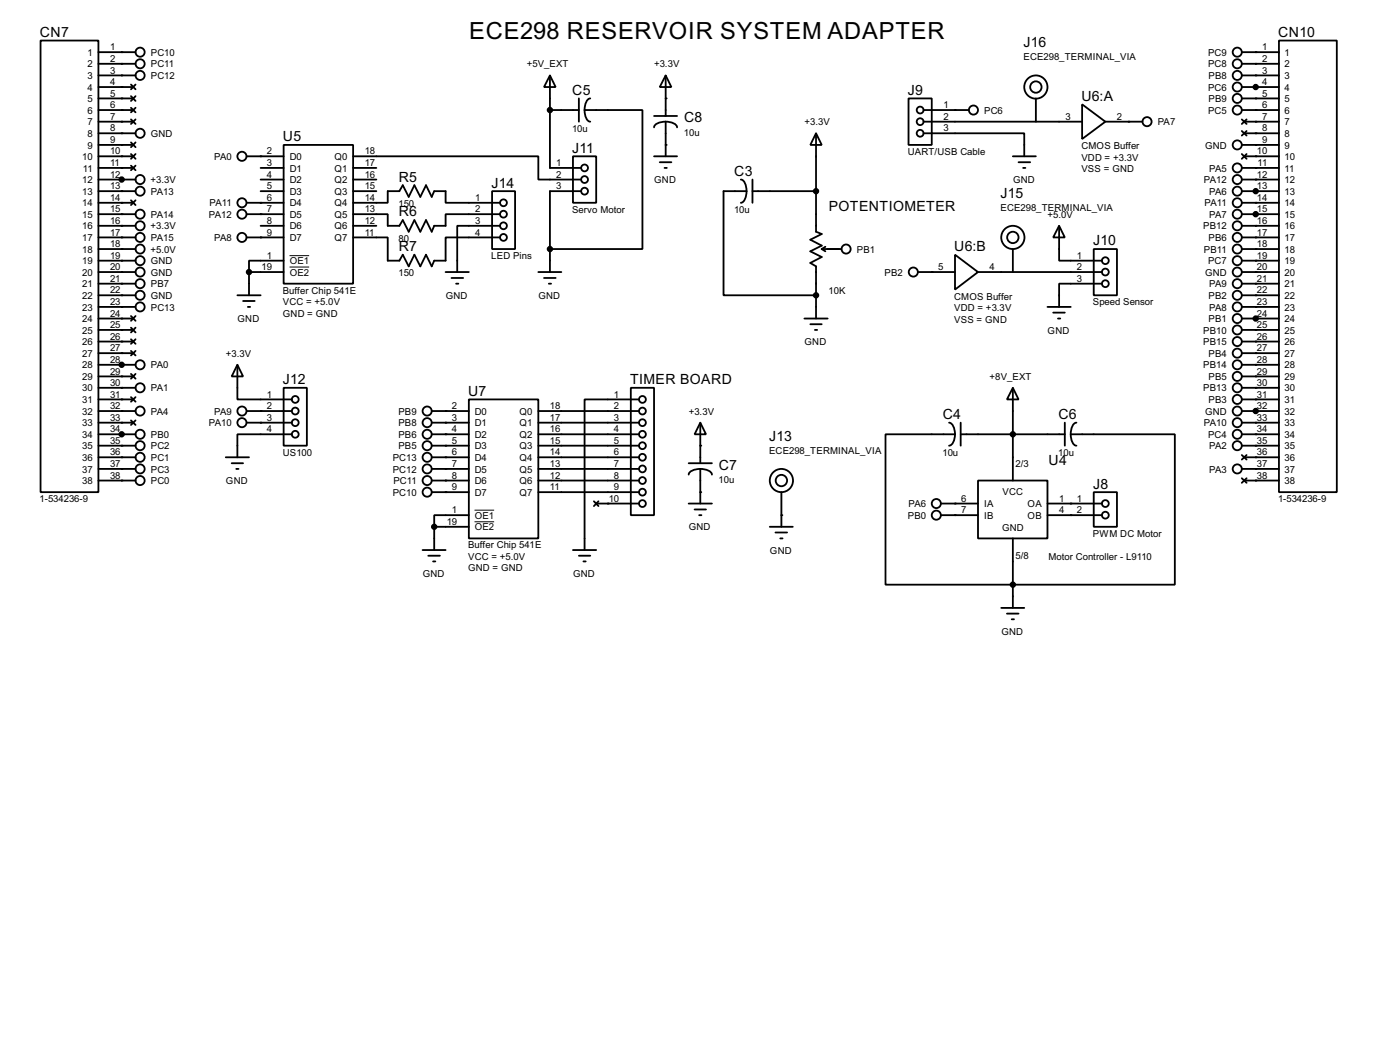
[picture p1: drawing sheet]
<svg xmlns="http://www.w3.org/2000/svg" width="307mm" height="231mm" viewBox="0 0 307 231" stroke-linecap="round" stroke-linejoin="round" font-family="sans-serif">
<g fill="#000">
<circle cx="26.7" cy="14" r=".2"/>
<circle cx="26.7" cy="11.5" r=".2"/>
<circle cx="26.7" cy="19.1" r=".2"/>
<circle cx="26.7" cy="16.6" r=".2"/>
<circle cx="275.6" cy="16.6" r=".2"/>
<circle cx="275.6" cy="19.1" r=".2"/>
<circle cx="275.6" cy="14" r=".2"/>
<circle cx="275.6" cy="11.5" r=".2"/>
<circle cx="26.7" cy="24.2" r=".2"/>
<circle cx="26.7" cy="36.9" r=".2"/>
<circle cx="26.7" cy="21.6" r=".2"/>
<circle cx="26.7" cy="26.7" r=".2"/>
<circle cx="26.7" cy="29.3" r=".2"/>
<circle cx="26.7" cy="39.4" r=".2"/>
<circle cx="26.7" cy="34.3" r=".2"/>
<circle cx="26.7" cy="31.8" r=".2"/>
<circle cx="57.2" cy="34.3" r=".2"/>
<circle cx="146.1" cy="31.8" r=".2"/>
<circle cx="146.1" cy="21.6" r=".2"/>
<circle cx="209.6" cy="24.2" r=".2"/>
<circle cx="247.7" cy="26.7" r=".2"/>
<circle cx="275.6" cy="34.3" r=".2"/>
<circle cx="275.6" cy="39.4" r=".2"/>
<circle cx="275.6" cy="36.9" r=".2"/>
<circle cx="275.6" cy="24.2" r=".2"/>
<circle cx="275.6" cy="26.7" r=".2"/>
<circle cx="275.6" cy="21.6" r=".2"/>
<circle cx="275.6" cy="29.3" r=".2"/>
<circle cx="275.6" cy="31.8" r=".2"/>
<circle cx="26.7" cy="49.6" r=".2"/>
<circle cx="26.7" cy="57.2" r=".2"/>
<circle cx="26.7" cy="42" r=".2"/>
<circle cx="26.7" cy="44.5" r=".2"/>
<circle cx="26.7" cy="47" r=".2"/>
<circle cx="26.7" cy="54.7" r=".2"/>
<circle cx="26.7" cy="59.7" r=".2"/>
<circle cx="26.7" cy="52.1" r=".2"/>
<circle cx="57.2" cy="44.5" r=".2"/>
<circle cx="57.2" cy="47" r=".2"/>
<circle cx="57.2" cy="52.1" r=".2"/>
<circle cx="204.5" cy="59.7" r=".2"/>
<circle cx="275.6" cy="52.1" r=".2"/>
<circle cx="275.6" cy="57.2" r=".2"/>
<circle cx="275.6" cy="44.5" r=".2"/>
<circle cx="275.6" cy="49.6" r=".2"/>
<circle cx="275.6" cy="42" r=".2"/>
<circle cx="275.6" cy="47" r=".2"/>
<circle cx="275.6" cy="54.7" r=".2"/>
<circle cx="275.6" cy="59.7" r=".2"/>
<circle cx="26.7" cy="69.9" r=".2"/>
<circle cx="26.7" cy="62.3" r=".2"/>
<circle cx="26.7" cy="67.4" r=".2"/>
<circle cx="26.7" cy="72.4" r=".2"/>
<circle cx="26.7" cy="64.8" r=".2"/>
<circle cx="26.7" cy="77.5" r=".2"/>
<circle cx="26.7" cy="75" r=".2"/>
<circle cx="275.6" cy="67.4" r=".2"/>
<circle cx="275.6" cy="62.3" r=".2"/>
<circle cx="275.6" cy="75" r=".2"/>
<circle cx="275.6" cy="69.9" r=".2"/>
<circle cx="275.6" cy="64.8" r=".2"/>
<circle cx="275.6" cy="77.5" r=".2"/>
<circle cx="275.6" cy="72.4" r=".2"/>
<circle cx="26.7" cy="92.8" r=".2"/>
<circle cx="26.7" cy="95.3" r=".2"/>
<circle cx="26.7" cy="82.6" r=".2"/>
<circle cx="26.7" cy="85.1" r=".2"/>
<circle cx="26.7" cy="90.2" r=".2"/>
<circle cx="26.7" cy="97.8" r=".2"/>
<circle cx="26.7" cy="80.1" r=".2"/>
<circle cx="26.7" cy="87.7" r=".2"/>
<circle cx="57.2" cy="90.2" r=".2"/>
<circle cx="57.2" cy="92.8" r=".2"/>
<circle cx="97.8" cy="90.2" r=".2"/>
<circle cx="97.8" cy="95.3" r=".2"/>
<circle cx="97.8" cy="92.8" r=".2"/>
<circle cx="97.8" cy="97.8" r=".2"/>
<circle cx="153.7" cy="97.8" r=".2"/>
<circle cx="275.6" cy="80.1" r=".2"/>
<circle cx="275.6" cy="82.6" r=".2"/>
<circle cx="275.6" cy="85.1" r=".2"/>
<circle cx="275.6" cy="90.2" r=".2"/>
<circle cx="275.6" cy="92.8" r=".2"/>
<circle cx="275.6" cy="95.3" r=".2"/>
<circle cx="275.6" cy="97.8" r=".2"/>
<circle cx="275.6" cy="87.7" r=".2"/>
<circle cx="26.7" cy="102.9" r=".2"/>
<circle cx="26.7" cy="100.4" r=".2"/>
<circle cx="26.7" cy="105.5" r=".2"/>
<circle cx="97.8" cy="102.9" r=".2"/>
<circle cx="97.8" cy="100.4" r=".2"/>
<circle cx="97.8" cy="108" r=".2"/>
<circle cx="97.8" cy="105.5" r=".2"/>
<circle cx="133.4" cy="110.5" r=".2"/>
<circle cx="153.7" cy="108" r=".2"/>
<circle cx="171.5" cy="113.1" r=".2"/>
<circle cx="209.6" cy="110.5" r=".2"/>
<circle cx="209.6" cy="113.1" r=".2"/>
<circle cx="235" cy="110.5" r=".2"/>
<circle cx="235" cy="113.1" r=".2"/>
<circle cx="275.6" cy="102.9" r=".2"/>
<circle cx="275.6" cy="100.4" r=".2"/>
<circle cx="275.6" cy="105.5" r=".2"/>
</g>
<g fill="none" stroke="#000" stroke-width=".4">
<path d="M8.9 8.9h12.7v99.1h-12.7zM21.6 11.5h8.2M21.6 14h8.2M21.6 16.6h8.2M21.6 19.1h7.7M28.8 18.6l1 1M29.8 18.6l-1 1M120.7 16.6l1.3 2.5h-2.6zM120.7 16.6v20.3h6.9M146.1 16.6l1.3 2.5h-2.6zM146.1 16.6v8.9M272.6 11.5h8.1"/>
<path d="M272.6 14h8.1M272.6 16.6h8.1M272.6 19.1h8.1M280.7 8.9h12.7v99.1h-12.7zM21.6 24.2h7.7M21.6 26.7h7.7M21.6 34.3h7.7M21.6 36.9h7.7M21.6 39.4h8.2M21.6 21.6h7.7M21.6 29.3h8.2M21.6 31.8h7.7"/>
<path d="M28.8 33.8l1 1.1M28.8 36.4l1 1M28.8 21.1l1 1.1M28.8 23.7l1 1M28.8 26.2l1 1M28.8 31.3l1 1M29.8 33.8l-1 1.1M29.8 36.4l-1 1M29.8 21.1l-1 1.1M29.8 23.7l-1 1M29.8 26.2l-1 1M29.8 31.3l-1 1"/>
<path d="M54.2 34.3h8.1M57.2 36.9h5.1M57.2 39.4h5.1M62.3 31.8h15.2v30.5h-15.2zM77.5 34.3h40.7v5.1h9.4M77.5 36.9h5.1M77.5 39.4h5.1M120.7 24.2h6.4M125.8 34.3h5.1v10.2h-5.1zM127.1 21.6v5.1M128.3 24.2h12.7v30.5h-20.3M128.3 24.2a2.31 2.31 0 0 0 1.3 2.5"/>
<path d="M129.6 21.6a2.35 2.35 0 0 0-1.3 2.6M143.6 34.3h5M143.6 25.5h5M144.8 35.6h2.6M145.9 36.9h.5M146.1 26.7a2.31 2.31 0 0 0-2.5 1.3M146.1 26.7a2.27 2.27 0 0 1 2.5 1.3M146.1 26.7v7.6M162.6 39.4a2.31 2.31 0 0 1 1.3 2.6M165.2 39.4v5.1M179.1 29.3l1.3 2.5h-2.5zM179.1 29.3v21.6l1.3 .5-2.5 1.2 2.5 1.3-2.5 1.3 2.5 1.2-2.5 1.3 1.2 .8v11.4"/>
<path d="M199.4 21.6h5.1v10.2h-5.1zM202.7 29.3h22.1v5M202.7 24.2h10M202.7 26.7h34.8M222.3 34.3h5.1M223.6 35.6h2.5M224.6 36.9h.5M227.4 21.6v5.1M237.5 22.9l5.1 3.8-5.1 3.8zM242.6 26.7h8.2M272.6 24.2h8.1M272.6 36.9h8.1"/>
<path d="M272.6 39.4h8.1M272.6 21.6h8.1M272.6 31.8h8.1M272.6 33.8l1 1.1M272.6 26.2l1 1M272.6 28.8l1 1M273.1 26.7h7.6M273.1 34.3h7.6M273.1 29.3h7.6M273.6 33.8l-1 1.1M273.6 26.2l-1 1M273.6 28.8l-1 1"/>
<path d="M21.6 42h8.2M21.6 59.7h8.2M21.6 49.6h8.2M21.6 54.7h8.2M21.6 57.2h8.2M21.6 44.5h7.7M21.6 47h8.2M21.6 52.1h8.2M28.8 44l1 1M29.8 44l-1 1M54.2 44.5h8.1M54.2 47h8.1"/>
<path d="M54.2 52.1h8.1M54.7 59.7v5.1M54.7 59.7h7.6M57.2 42h5.1M57.2 49.6h5.1M62.3 57.2h-7.6v2.5M77.5 44.5h7.6v-2.5h2.6l.7-1.3 1.3 2.5 1.3-2.5 1.3 2.5 1.2-2.5 1.3 2.5 .5-1.2h2.5v2.5h12M77.5 47h7.6v2.6h2.6l.7-1.3 1.3 2.6 1.3-2.6 1.3 2.6 1.2-2.6 1.3 2.6 .5-1.3h2.5v-2.6h12M77.5 52.1h7.6v5.1h2.6l.7-1.3 1.3 2.6 1.3-2.6 1.3 2.6 1.2-2.6 1.3 2.6 .5-1.3h2.5v-5.1h12M77.5 42h5.1M77.5 49.6h5.1M97.8 59.7h5.1"/>
<path d="M108 42h5.1v12.7h-5.1zM109.8 49.6h-9.4v10.1M118.2 59.7h5M127.6 42h-6.9v17.7M163.9 42h-5.1v22.8h20.3M163.9 42a2.35 2.35 0 0 1-1.3 2.5M165.2 42h13.9M180.4 54.7h4.3M180.4 54.7l.8 .5M181.2 54.2l-.8 .5M201.5 59.7h8.1M209.6 55.9l5.1 3.8-5.1 3.9z"/>
<path d="M214.7 59.7h27.2M222.3 54.7v5M232.5 49.6l1.2 2.5h-2.5zM232.5 49.6v7.6h9.4M240.1 54.7h5.1v10.1h-5.1zM272.6 42h8.1M272.6 59.7h8.1M272.6 49.6h8.1M272.6 54.7h8.1M272.6 57.2h8.1M272.6 44.5h8.1M272.6 47h8.1"/>
<path d="M272.6 52.1h8.1M21.6 62.3h8.2M21.6 64.8h8.2M21.6 69.9h7.7M21.6 72.4h7.7M21.6 75h7.7M21.6 77.5h7.7M21.6 67.4h8.2M28.8 69.4l1 1M28.8 71.9l1 1.1M28.8 74.5l1 1M28.8 77l1 1"/>
<path d="M29.8 69.4l-1 1M29.8 71.9l-1 1.1M29.8 74.5l-1 1M29.8 77l-1 1M52.1 64.8h5.1M53.4 66.1h2.5M54.4 67.4h.5M99.1 61h2.6M100.1 62.3h.5M119.4 61h2.6M120.5 62.3h.5M176.6 69.9h5.1"/>
<path d="M177.9 71.2h2.5M178.9 72.4h.5M229.9 67.4h5.1M231.2 68.6h2.5M232.2 69.9h.5M241.9 62.3h-9.4v5.1M272.6 62.3h8.1M272.6 64.8h8.1M272.6 69.9h8.1M272.6 72.4h8.1M272.6 75h8.1M272.6 77.5h8.1"/>
<path d="M272.6 67.4h8.1M21.6 95.3h8.2M21.6 90.2h8.2M21.6 92.8h7.7M21.6 97.8h8.2M21.6 80.1h8.2M21.6 82.6h7.7M21.6 85.1h8.2M21.6 87.7h7.7M28.8 82.1l1 1M28.8 87.2l1 1M28.8 92.3l1 1"/>
<path d="M29.8 82.1l-1 1M29.8 87.2l-1 1M29.8 92.3l-1 1M52.1 80.1l1.3 2.5h-2.5zM52.1 80.1v7.6h12M54.2 90.2h9.9M54.2 92.8h9.9M62.3 85.1h5.1v12.7h-5.1zM64.1 95.3h-12v5.1M94.8 95.3h8.1M94.8 90.2h8.1M94.8 92.8h8.1"/>
<path d="M94.8 97.8h8.1M102.9 87.7h15.3v30.5h-15.3zM118.2 95.3h22.1M118.2 90.2h22.1M118.2 92.8h22.1M118.2 97.8h22.1M138.5 85.1h5.1v28h-5.1zM140.3 87.7h-12v33M153.7 92.8l1.3 2.5h-2.5zM153.7 92.8v8.9M208.3 92.8a2.33 2.33 0 0 1 1.3 2.5M209.6 95.3h-15.2v33h63.5v-33h-22.9"/>
<path d="M209.6 95.3a2.29 2.29 0 0 1-1.3 2.5M210.9 95.3h22.8M210.9 92.8v5M222.3 85.1l1.3 2.6h-2.6zM222.3 85.1v20.4M233.7 92.8v5M235 95.3a2.27 2.27 0 0 0 1.3 2.5M236.3 92.8a2.31 2.31 0 0 0-1.3 2.5M272.6 95.3h8.1M272.6 90.2h8.1M272.6 92.8h8.1M272.6 97.8h8.1"/>
<path d="M272.6 80.1h8.1M272.6 82.6h8.1M272.6 85.1h8.1M272.6 87.7h8.1M272.6 99.9l1 1M273.6 99.9l-1 1M21.6 100.4h8.2M21.6 102.9h8.2M21.6 105.5h8.2M49.6 100.4h5.1M50.9 101.7h2.5M51.9 102.9h.5"/>
<path d="M94.8 100.4h8.1M94.8 102.9h8.1M94.8 105.5h8.1M94.8 108h8.1M95.3 115.6v5.1M95.3 115.6h7.6M102.9 113.1h-7.6v2.5M118.2 100.4h22.1M118.2 102.9h22.1M118.2 105.5h22.1M118.2 108h22.1M130.4 110l1 1.1"/>
<path d="M130.9 110.5h9.4M131.4 110l-1 1.1M151.2 110.5h5.1M151.2 101.7h5.1M152.5 111.8h2.5M153.5 113.1h.5M153.7 102.9a2.35 2.35 0 0 0-2.5 1.3M153.7 102.9a2.35 2.35 0 0 1 2.6 1.3M153.7 102.9v7.6M169 115.6h5M170.2 116.9h2.6M171.3 118.2h.5"/>
<path d="M171.5 108v7.6M206.6 110.5h8.1M206.6 113.1h8.1M214.7 105.5h15.2v12.7h-15.2zM222.3 118.2v15.2M229.9 110.5h12M229.9 113.1h12M240.1 108h5.1v7.6h-5.1zM272.6 102.9h8.1M272.6 105l1 1M273.1 100.4h7.6M273.1 105.5h7.6"/>
<path d="M273.6 105l-1 1M92.8 120.7h5M94 122h2.6M95.1 123.2h.5M125.8 120.7h5.1M127.1 122h2.5M128.1 123.2h.5M219.8 133.4h5M221 134.7h2.6M222.1 135.9h.5"/>
<circle cx="30.7" cy="11.5" r="1"/>
<circle cx="30.7" cy="16.6" r="1"/>
<circle cx="30.7" cy="14" r="1"/>
<circle cx="227.3" cy="19.1" r="2.55"/>
<circle cx="227.3" cy="19.1" r="1.25"/>
<circle cx="271.5" cy="11.5" r="1"/>
<circle cx="271.5" cy="14" r="1"/>
<circle cx="271.5" cy="16.6" r="1"/>
<circle cx="271.5" cy="19.1" r="1"/>
<circle cx="30.7" cy="29.3" r="1"/>
<circle cx="30.7" cy="39.4" r="1"/>
<circle cx="53.1" cy="34.3" r="1"/>
<circle cx="128.3" cy="36.9" r=".75"/>
<circle cx="128.3" cy="39.4" r=".75"/>
<circle cx="201.9" cy="29.3" r=".75"/>
<circle cx="201.9" cy="26.7" r=".75"/>
<circle cx="201.9" cy="24.2" r=".75"/>
<circle cx="213.6" cy="24.2" r="1"/>
<circle cx="251.7" cy="26.7" r="1"/>
<circle cx="271.5" cy="39.4" r="1"/>
<circle cx="271.5" cy="36.9" r="1"/>
<circle cx="271.5" cy="31.8" r="1"/>
<circle cx="271.5" cy="21.6" r="1"/>
<circle cx="271.5" cy="24.2" r="1"/>
<circle cx="30.7" cy="49.6" r="1"/>
<circle cx="30.7" cy="42" r="1"/>
<circle cx="30.7" cy="47" r="1"/>
<circle cx="30.7" cy="57.2" r="1"/>
<circle cx="30.7" cy="54.7" r="1"/>
<circle cx="30.7" cy="52.1" r="1"/>
<circle cx="30.7" cy="59.7" r="1"/>
<circle cx="53.1" cy="44.5" r="1"/>
<circle cx="53.1" cy="47" r="1"/>
<circle cx="53.1" cy="52.1" r="1"/>
<circle cx="110.5" cy="52.1" r=".75"/>
<circle cx="110.5" cy="44.5" r=".75"/>
<circle cx="110.5" cy="47" r=".75"/>
<circle cx="110.5" cy="49.6" r=".75"/>
<circle cx="128.3" cy="42" r=".75"/>
<circle cx="185.7" cy="54.7" r="1"/>
<circle cx="200.4" cy="59.7" r="1"/>
<circle cx="222.3" cy="52.1" r="2.55"/>
<circle cx="222.3" cy="52.1" r="1.25"/>
<circle cx="242.6" cy="57.2" r=".75"/>
<circle cx="242.6" cy="59.7" r=".75"/>
<circle cx="271.5" cy="42" r="1"/>
<circle cx="271.5" cy="44.5" r="1"/>
<circle cx="271.5" cy="49.6" r="1"/>
<circle cx="271.5" cy="47" r="1"/>
<circle cx="271.5" cy="59.7" r="1"/>
<circle cx="271.5" cy="54.7" r="1"/>
<circle cx="271.5" cy="57.2" r="1"/>
<circle cx="271.5" cy="52.1" r="1"/>
<circle cx="30.7" cy="67.4" r="1"/>
<circle cx="30.7" cy="62.3" r="1"/>
<circle cx="30.7" cy="64.8" r="1"/>
<circle cx="242.6" cy="62.3" r=".75"/>
<circle cx="271.5" cy="67.4" r="1"/>
<circle cx="271.5" cy="69.9" r="1"/>
<circle cx="271.5" cy="75" r="1"/>
<circle cx="271.5" cy="72.4" r="1"/>
<circle cx="271.5" cy="62.3" r="1"/>
<circle cx="271.5" cy="64.8" r="1"/>
<circle cx="271.5" cy="77.5" r="1"/>
<circle cx="30.7" cy="95.3" r="1"/>
<circle cx="30.7" cy="97.8" r="1"/>
<circle cx="30.7" cy="90.2" r="1"/>
<circle cx="30.7" cy="80.1" r="1"/>
<circle cx="30.7" cy="85.1" r="1"/>
<circle cx="53.1" cy="92.8" r="1"/>
<circle cx="53.1" cy="90.2" r="1"/>
<circle cx="64.8" cy="90.2" r=".75"/>
<circle cx="64.8" cy="87.7" r=".75"/>
<circle cx="64.8" cy="92.8" r=".75"/>
<circle cx="64.8" cy="95.3" r=".75"/>
<circle cx="93.7" cy="97.8" r="1"/>
<circle cx="93.7" cy="90.2" r="1"/>
<circle cx="93.7" cy="92.8" r="1"/>
<circle cx="93.7" cy="95.3" r="1"/>
<circle cx="141" cy="92.8" r=".75"/>
<circle cx="141" cy="97.8" r=".75"/>
<circle cx="141" cy="90.2" r=".75"/>
<circle cx="141" cy="95.3" r=".75"/>
<circle cx="141" cy="87.7" r=".75"/>
<circle cx="271.5" cy="90.2" r="1"/>
<circle cx="271.5" cy="82.6" r="1"/>
<circle cx="271.5" cy="85.1" r="1"/>
<circle cx="271.5" cy="92.8" r="1"/>
<circle cx="271.5" cy="87.7" r="1"/>
<circle cx="271.5" cy="97.8" r="1"/>
<circle cx="271.5" cy="80.1" r="1"/>
<circle cx="271.5" cy="95.3" r="1"/>
<circle cx="30.7" cy="102.9" r="1"/>
<circle cx="30.7" cy="105.5" r="1"/>
<circle cx="30.7" cy="100.4" r="1"/>
<circle cx="93.7" cy="102.9" r="1"/>
<circle cx="93.7" cy="100.4" r="1"/>
<circle cx="93.7" cy="108" r="1"/>
<circle cx="93.7" cy="105.5" r="1"/>
<circle cx="141" cy="100.4" r=".75"/>
<circle cx="141" cy="105.5" r=".75"/>
<circle cx="141" cy="108" r=".75"/>
<circle cx="141" cy="110.5" r=".75"/>
<circle cx="141" cy="102.9" r=".75"/>
<circle cx="171.5" cy="105.5" r="2.55"/>
<circle cx="171.5" cy="105.5" r="1.25"/>
<circle cx="205.5" cy="113.1" r="1"/>
<circle cx="205.5" cy="110.5" r="1"/>
<circle cx="242.6" cy="110.5" r=".75"/>
<circle cx="242.6" cy="113.1" r=".75"/>
<circle cx="271.5" cy="102.9" r="1"/>
</g>
<g fill="#000" stroke="#000" stroke-width=".4">
<circle cx="275.6" cy="19.1" r=".5"/>
<circle cx="26.7" cy="39.4" r=".5"/>
<circle cx="120.7" cy="24.2" r=".5"/>
<circle cx="54.6" cy="59.7" r=".5"/>
<circle cx="120.7" cy="54.7" r=".5"/>
<circle cx="179.1" cy="42" r=".5"/>
<circle cx="275.6" cy="47" r=".5"/>
<circle cx="275.6" cy="42" r=".5"/>
<circle cx="179.1" cy="64.8" r=".5"/>
<circle cx="275.6" cy="69.9" r=".5"/>
<circle cx="26.7" cy="95.3" r=".5"/>
<circle cx="26.7" cy="80.1" r=".5"/>
<circle cx="222.3" cy="95.3" r=".5"/>
<circle cx="275.6" cy="90.2" r=".5"/>
<circle cx="95.3" cy="115.6" r=".5"/>
<circle cx="222.3" cy="128.3" r=".5"/>
</g>
<path d="M63.6 56.1h4.3M63.6 58.6h4.3M104.2 112h4.3M104.2 114.5h4.3" fill="none" stroke="#000" stroke-width=".22"/>
<text font-size="5.8" x="103" y="8.6">ECE298 RESERVOIR SYSTEM ADAPTER</text>
<g font-size="3.5">
<text x="8.8" y="8.1">CN7</text>
<text x="224.7" y="10.3">J16</text>
<text x="280.6" y="8.1">CN10</text>
<text x="125.6" y="20.8">C5</text>
<text x="199.3" y="20.8">J9</text>
<text x="237.4" y="22.1">U6:A</text>
<text x="150.2" y="26.8">C8</text>
<text x="62.1" y="31">U5</text>
<text x="125.6" y="33.5">J11</text>
<text x="87.5" y="39.9">R5</text>
<text x="107.9" y="41.2">J14</text>
<text x="161.2" y="38.6">C3</text>
<text x="87.5" y="47.5">R6</text>
<text x="181.9" y="46.2">POTENTIOMETER</text>
<text x="219.6" y="43.4">J15</text>
<text x="239.9" y="53.9">J10</text>
<text x="87.5" y="55.1">R7</text>
<text x="209.5" y="55.1">U6:B</text>
<text x="62.1" y="84.3">J12</text>
<text x="102.8" y="86.9">U7</text>
<text x="138.3" y="84.3">TIMER BOARD</text>
<text x="206.9" y="92">C4</text>
<text x="232.3" y="92">C6</text>
<text x="168.8" y="96.7">J13</text>
<text x="157.8" y="103.1">C7</text>
<text x="230.2" y="102.1">U4</text>
<text x="239.9" y="107.2">J8</text>
</g>
<g font-size="2.4">
<text x="24.2" y="11">1</text>
<text x="277" y="11">1</text>
<text x="19.2" y="12.3">1</text>
<text x="19.2" y="14.8">2</text>
<text x="19.2" y="17.3">3</text>
<text x="24.2" y="13.6">2</text>
<text x="24.2" y="16.2">3</text>
<text x="33.1" y="12.3">PC10</text>
<text x="33.1" y="14.8">PC11</text>
<text x="33.1" y="17.3">PC12</text>
<text x="115.6" y="14.8">+5V_EXT</text>
<text x="143.6" y="14.8">+3.3V</text>
<text x="224.6" y="13.3">ECE298_TERMINAL_VIA</text>
<text x="265.1" y="12.3">PC9</text>
<text x="265.1" y="14.8">PC8</text>
<text x="265.2" y="17.3">PB8</text>
<text x="277" y="13.6">2</text>
<text x="277" y="16.2">3</text>
<text x="282" y="12.3">1</text>
<text x="282" y="14.8">2</text>
<text x="282" y="17.3">3</text>
<text x="19.2" y="19.9">4</text>
<text x="19.2" y="22.4">5</text>
<text x="24.2" y="18.7">4</text>
<text x="24.2" y="21.2">5</text>
<text x="24.2" y="23.7">6</text>
<text x="207.1" y="23.7">1</text>
<text x="265.1" y="19.9">PC6</text>
<text x="265.2" y="22.4">PB9</text>
<text x="277" y="18.7">4</text>
<text x="277" y="21.2">5</text>
<text x="277" y="23.7">6</text>
<text x="282" y="19.9">4</text>
<text x="282" y="22.4">5</text>
<text x="19.2" y="25">6</text>
<text x="19.2" y="27.5">7</text>
<text x="24.2" y="26.3">7</text>
<text x="24.2" y="28.9">8</text>
<text x="125.6" y="28.9">10u</text>
<text x="150.1" y="29.7">10u</text>
<text x="176.6" y="27.5">+3.3V</text>
<text x="207.1" y="26.3">2</text>
<text x="207.1" y="28.9">3</text>
<text x="216" y="25">PC6</text>
<text x="233.9" y="26.3">3</text>
<text x="245.2" y="26.3">2</text>
<text x="254.1" y="27.5">PA7</text>
<text x="265.1" y="25">PC5</text>
<text x="277" y="26.3">7</text>
<text x="277" y="28.9">8</text>
<text x="282" y="25">6</text>
<text x="282" y="27.5">7</text>
<text x="18.1" y="35.1">10</text>
<text x="19.2" y="30">8</text>
<text x="19.2" y="32.6">9</text>
<text x="24.2" y="33.9">10</text>
<text x="24.2" y="31.4">9</text>
<text x="33.1" y="30">GND</text>
<text x="47" y="35.1">PA0</text>
<text x="58.6" y="33.9">2</text>
<text x="63.6" y="35.1">D0</text>
<text x="73.4" y="35.1">Q0</text>
<text x="80.1" y="33.9">18</text>
<text x="199.2" y="34">UART/USB Cable</text>
<text x="237.3" y="32.7">CMOS Buffer</text>
<text x="237.3" y="35.3">VDD = +3.3V</text>
<text x="264.5" y="32.6">GND</text>
<text x="275.9" y="33.9">10</text>
<text x="277" y="31.4">9</text>
<text x="282" y="35.1">10</text>
<text x="282" y="30">8</text>
<text x="282" y="32.6">9</text>
<text x="18.1" y="40.2">12</text>
<text x="18.2" y="37.7">11</text>
<text x="24.2" y="36.4">11</text>
<text x="24.2" y="39">12</text>
<text x="24.2" y="41.6">13</text>
<text x="33.1" y="40.2">+3.3V</text>
<text x="58.6" y="36.4">3</text>
<text x="58.6" y="39">4</text>
<text x="58.6" y="41.6">5</text>
<text x="63.6" y="37.7">D1</text>
<text x="63.6" y="40.2">D2</text>
<text x="73.4" y="37.7">Q1</text>
<text x="73.4" y="40.2">Q2</text>
<text x="80.1" y="36.4">17</text>
<text x="80.1" y="39">16</text>
<text x="80.1" y="41.6">15</text>
<text x="122.1" y="36.4">1</text>
<text x="122.1" y="39">2</text>
<text x="122.1" y="41.6">3</text>
<text x="143.6" y="40.2">GND</text>
<text x="222.3" y="40.2">GND</text>
<text x="237.3" y="37.8">VSS = GND</text>
<text x="264.2" y="40.2">PA12</text>
<text x="265.4" y="37.7">PA5</text>
<text x="275.9" y="39">12</text>
<text x="275.9" y="41.6">13</text>
<text x="276" y="36.4">11</text>
<text x="282" y="37.7">11</text>
<text x="282" y="40.2">12</text>
<text x="18.1" y="42.7">13</text>
<text x="18.1" y="45.3">14</text>
<text x="18.1" y="47.8">15</text>
<text x="24.2" y="44.1">14</text>
<text x="24.2" y="46.6">15</text>
<text x="33.1" y="42.7">PA13</text>
<text x="33.1" y="47.8">PA14</text>
<text x="45.8" y="47.8">PA12</text>
<text x="46" y="45.3">PA11</text>
<text x="58.6" y="44.1">6</text>
<text x="58.6" y="46.6">7</text>
<text x="63.6" y="42.7">D3</text>
<text x="63.6" y="45.3">D4</text>
<text x="63.6" y="47.8">D5</text>
<text x="73.4" y="42.7">Q3</text>
<text x="73.4" y="45.3">Q4</text>
<text x="73.4" y="47.8">Q5</text>
<text x="80.1" y="44.1">14</text>
<text x="80.1" y="46.6">13</text>
<text x="87.5" y="45.4">150</text>
<text x="104.3" y="44.1">1</text>
<text x="104.3" y="46.6">2</text>
<text x="125.6" y="46.7">Servo Motor</text>
<text x="161.1" y="46.7">10u</text>
<text x="219.6" y="46.3">ECE298_TERMINAL_VIA</text>
<text x="229.9" y="47.8">+5.0V</text>
<text x="264.4" y="45.3">PA11</text>
<text x="265.4" y="42.7">PA6</text>
<text x="265.4" y="47.8">PA7</text>
<text x="275.9" y="44.1">14</text>
<text x="275.9" y="46.6">15</text>
<text x="282" y="42.7">13</text>
<text x="282" y="45.3">14</text>
<text x="282" y="47.8">15</text>
<text x="18.1" y="50.4">16</text>
<text x="18.1" y="52.9">17</text>
<text x="24.2" y="49.2">16</text>
<text x="24.2" y="51.7">17</text>
<text x="33.1" y="50.4">+3.3V</text>
<text x="33.1" y="52.9">PA15</text>
<text x="47" y="52.9">PA8</text>
<text x="58.6" y="49.2">8</text>
<text x="58.6" y="51.7">9</text>
<text x="63.6" y="50.4">D6</text>
<text x="63.6" y="52.9">D7</text>
<text x="73.4" y="50.4">Q6</text>
<text x="73.4" y="52.9">Q7</text>
<text x="80.1" y="49.2">12</text>
<text x="80.1" y="51.7">11</text>
<text x="87.5" y="53.1">80</text>
<text x="104.3" y="49.2">3</text>
<text x="104.3" y="51.7">4</text>
<text x="264.1" y="50.4">PB12</text>
<text x="265.2" y="52.9">PB6</text>
<text x="275.9" y="49.2">16</text>
<text x="275.9" y="51.7">17</text>
<text x="282" y="50.4">16</text>
<text x="282" y="52.9">17</text>
<text x="18.1" y="55.4">18</text>
<text x="18.1" y="58">19</text>
<text x="24.2" y="54.3">18</text>
<text x="24.2" y="56.8">19</text>
<text x="24.2" y="59.3">20</text>
<text x="33.1" y="55.4">+5.0V</text>
<text x="33.1" y="58">GND</text>
<text x="57.4" y="59.3">19</text>
<text x="58.6" y="56.8">1</text>
<text x="63.6" y="58">OE1</text>
<text x="107.8" y="56.8">LED Pins</text>
<text x="188" y="55.4">PB1</text>
<text x="205.9" y="59.3">5</text>
<text x="217.2" y="59.3">4</text>
<text x="236.4" y="56.8">1</text>
<text x="236.4" y="59.3">2</text>
<text x="264.2" y="55.4">PB11</text>
<text x="265.1" y="58">PC7</text>
<text x="275.9" y="54.3">18</text>
<text x="275.9" y="56.8">19</text>
<text x="275.9" y="59.3">20</text>
<text x="282" y="55.4">18</text>
<text x="282" y="58">19</text>
<text x="18.1" y="60.5">20</text>
<text x="18.1" y="63.1">21</text>
<text x="18.1" y="65.6">22</text>
<text x="24.2" y="61.9">21</text>
<text x="24.2" y="64.4">22</text>
<text x="33.1" y="60.5">GND</text>
<text x="33.1" y="63.1">PB7</text>
<text x="33.1" y="65.6">GND</text>
<text x="62.1" y="64.5">Buffer Chip 541E</text>
<text x="63.6" y="60.5">OE2</text>
<text x="87.5" y="60.7">150</text>
<text x="97.8" y="65.6">GND</text>
<text x="118.2" y="65.6">GND</text>
<text x="181.9" y="64.5">10K</text>
<text x="194.1" y="60.5">PB2</text>
<text x="209.4" y="65.8">CMOS Buffer</text>
<text x="236.4" y="61.9">3</text>
<text x="264.5" y="60.5">GND</text>
<text x="265.2" y="65.6">PB2</text>
<text x="265.4" y="63.1">PA9</text>
<text x="275.9" y="61.9">21</text>
<text x="275.9" y="64.4">22</text>
<text x="282" y="60.5">20</text>
<text x="282" y="63.1">21</text>
<text x="282" y="65.6">22</text>
<text x="18.1" y="68.1">23</text>
<text x="18.1" y="70.7">24</text>
<text x="24.2" y="67">23</text>
<text x="24.2" y="69.5">24</text>
<text x="24.2" y="72">25</text>
<text x="33.1" y="68.1">PC13</text>
<text x="52.1" y="70.7">GND</text>
<text x="62.1" y="67">VCC = +5.0V</text>
<text x="62.1" y="69.5">GND = GND</text>
<text x="209.4" y="68.3">VDD = +3.3V</text>
<text x="209.4" y="70.8">VSS = GND</text>
<text x="239.9" y="67">Speed Sensor</text>
<text x="265.2" y="70.7">PB1</text>
<text x="265.4" y="68.1">PA8</text>
<text x="275.9" y="67">23</text>
<text x="275.9" y="69.5">24</text>
<text x="275.9" y="72">25</text>
<text x="282" y="68.1">23</text>
<text x="282" y="70.7">24</text>
<text x="18.1" y="73.2">25</text>
<text x="18.1" y="75.8">26</text>
<text x="24.2" y="74.6">26</text>
<text x="24.2" y="77.1">27</text>
<text x="176.6" y="75.8">GND</text>
<text x="229.9" y="73.2">GND</text>
<text x="264.1" y="73.2">PB10</text>
<text x="264.1" y="75.8">PB15</text>
<text x="275.9" y="74.6">26</text>
<text x="275.9" y="77.1">27</text>
<text x="282" y="73.2">25</text>
<text x="282" y="75.8">26</text>
<text x="18.1" y="78.3">27</text>
<text x="18.1" y="80.8">28</text>
<text x="18.1" y="83.4">29</text>
<text x="24.2" y="79.7">28</text>
<text x="24.2" y="82.2">29</text>
<text x="33.1" y="80.8">PA0</text>
<text x="49.6" y="78.3">+3.3V</text>
<text x="217.2" y="83.4">+8V_EXT</text>
<text x="264.1" y="80.8">PB14</text>
<text x="265.2" y="78.3">PB4</text>
<text x="265.2" y="83.4">PB5</text>
<text x="275.9" y="79.7">28</text>
<text x="275.9" y="82.2">29</text>
<text x="282" y="78.3">27</text>
<text x="282" y="80.8">28</text>
<text x="282" y="83.4">29</text>
<text x="18.1" y="85.9">30</text>
<text x="18.1" y="88.5">31</text>
<text x="24.2" y="84.7">30</text>
<text x="24.2" y="87.3">31</text>
<text x="24.2" y="89.8">32</text>
<text x="33.1" y="85.9">PA1</text>
<text x="58.6" y="87.3">1</text>
<text x="58.6" y="89.8">2</text>
<text x="99.2" y="89.8">2</text>
<text x="120.7" y="89.8">18</text>
<text x="134.8" y="87.3">1</text>
<text x="134.8" y="89.8">2</text>
<text x="264.1" y="85.9">PB13</text>
<text x="265.2" y="88.5">PB3</text>
<text x="275.9" y="84.7">30</text>
<text x="275.9" y="87.3">31</text>
<text x="275.9" y="89.8">32</text>
<text x="282" y="85.9">30</text>
<text x="282" y="88.5">31</text>
<text x="18.1" y="91">32</text>
<text x="18.1" y="93.6">33</text>
<text x="24.2" y="92.4">33</text>
<text x="24.2" y="94.9">34</text>
<text x="33.1" y="91">PA4</text>
<text x="45.8" y="93.6">PA10</text>
<text x="47" y="91">PA9</text>
<text x="58.6" y="92.4">3</text>
<text x="58.6" y="94.9">4</text>
<text x="87.4" y="93.6">PB8</text>
<text x="87.4" y="91">PB9</text>
<text x="99.2" y="92.4">3</text>
<text x="99.2" y="94.9">4</text>
<text x="104.2" y="91">D0</text>
<text x="104.2" y="93.6">D1</text>
<text x="114" y="91">Q0</text>
<text x="114" y="93.6">Q1</text>
<text x="120.7" y="92.4">17</text>
<text x="120.7" y="94.9">16</text>
<text x="134.8" y="92.4">3</text>
<text x="134.8" y="94.9">4</text>
<text x="151.2" y="91">+3.3V</text>
<text x="264.2" y="93.6">PA10</text>
<text x="264.5" y="91">GND</text>
<text x="275.9" y="92.4">33</text>
<text x="275.9" y="94.9">34</text>
<text x="282" y="91">32</text>
<text x="282" y="93.6">33</text>
<text x="18.1" y="96.1">34</text>
<text x="18.1" y="98.6">35</text>
<text x="18.1" y="101.2">36</text>
<text x="24.2" y="97.4">35</text>
<text x="24.2" y="100">36</text>
<text x="33.1" y="96.1">PB0</text>
<text x="33.1" y="98.6">PC2</text>
<text x="33.1" y="101.2">PC1</text>
<text x="62.1" y="100">US100</text>
<text x="86.2" y="101.2">PC13</text>
<text x="87.4" y="98.6">PB5</text>
<text x="87.4" y="96.1">PB6</text>
<text x="99.2" y="97.4">5</text>
<text x="99.2" y="100">6</text>
<text x="104.2" y="96.1">D2</text>
<text x="104.2" y="98.6">D3</text>
<text x="104.2" y="101.2">D4</text>
<text x="114" y="96.1">Q2</text>
<text x="114" y="98.6">Q3</text>
<text x="114" y="101.2">Q4</text>
<text x="120.7" y="97.4">15</text>
<text x="120.7" y="100">14</text>
<text x="134.8" y="97.4">5</text>
<text x="134.8" y="100">6</text>
<text x="168.8" y="99.6">ECE298_TERMINAL_VIA</text>
<text x="206.9" y="100">10u</text>
<text x="232.3" y="100">10u</text>
<text x="265.1" y="96.1">PC4</text>
<text x="265.4" y="98.6">PA2</text>
<text x="275.9" y="97.4">35</text>
<text x="275.9" y="100">36</text>
<text x="282" y="96.1">34</text>
<text x="282" y="98.6">35</text>
<text x="282" y="101.2">36</text>
<text x="18.1" y="103.7">37</text>
<text x="18.1" y="106.3">38</text>
<text x="24.2" y="102.5">37</text>
<text x="24.2" y="105.1">38</text>
<text x="33.1" y="103.7">PC3</text>
<text x="33.1" y="106.3">PC0</text>
<text x="49.6" y="106.3">GND</text>
<text x="86.2" y="103.7">PC12</text>
<text x="86.3" y="106.3">PC11</text>
<text x="99.2" y="102.5">7</text>
<text x="99.2" y="105.1">8</text>
<text x="99.2" y="107.6">9</text>
<text x="104.2" y="103.7">D5</text>
<text x="104.2" y="106.3">D6</text>
<text x="114" y="103.7">Q5</text>
<text x="114" y="106.3">Q6</text>
<text x="120.7" y="102.5">13</text>
<text x="120.7" y="105.1">12</text>
<text x="120.7" y="107.6">11</text>
<text x="134.8" y="102.5">7</text>
<text x="134.8" y="105.1">8</text>
<text x="134.8" y="107.6">9</text>
<text x="157.7" y="106">10u</text>
<text x="222.9" y="102.5">2/3</text>
<text x="265.4" y="103.7">PA3</text>
<text x="275.9" y="102.5">37</text>
<text x="275.9" y="105.1">38</text>
<text x="282" y="103.7">37</text>
<text x="282" y="106.3">38</text>
<text x="8.7" y="110.2">1-534236-9</text>
<text x="86.2" y="108.8">PC10</text>
<text x="99.2" y="112.7">1</text>
<text x="104.2" y="108.8">D7</text>
<text x="104.2" y="113.9">OE1</text>
<text x="114" y="108.8">Q7</text>
<text x="133.6" y="110.1">10</text>
<text x="199.2" y="113.9">PB0</text>
<text x="199.4" y="111.3">PA6</text>
<text x="211" y="110.1">6</text>
<text x="211" y="112.7">7</text>
<text x="216" y="111.3">IA</text>
<text x="216" y="113.9">IB</text>
<text x="220" y="108.7">VCC</text>
<text x="225.5" y="111.3">OA</text>
<text x="225.5" y="113.9">OB</text>
<text x="232.5" y="110.1">1</text>
<text x="232.5" y="112.7">4</text>
<text x="236.4" y="110.1">1</text>
<text x="236.4" y="112.7">2</text>
<text x="280.5" y="110.2">1-534236-9</text>
<text x="98.1" y="115.2">19</text>
<text x="104.2" y="116.4">OE2</text>
<text x="151.2" y="116.4">GND</text>
<text x="219.9" y="116.5">GND</text>
<text x="239.9" y="117.8">PWM DC Motor</text>
<text x="102.7" y="120.4">Buffer Chip 541E</text>
<text x="102.7" y="122.9">VCC = +5.0V</text>
<text x="102.7" y="125.4">GND = GND</text>
<text x="169" y="121.5">GND</text>
<text x="222.9" y="122.7">5/8</text>
<text x="230.1" y="122.9">Motor Controller - L9110</text>
<text x="92.8" y="126.6">GND</text>
<text x="125.8" y="126.6">GND</text>
<text x="219.8" y="139.3">GND</text>
</g>
</svg>
